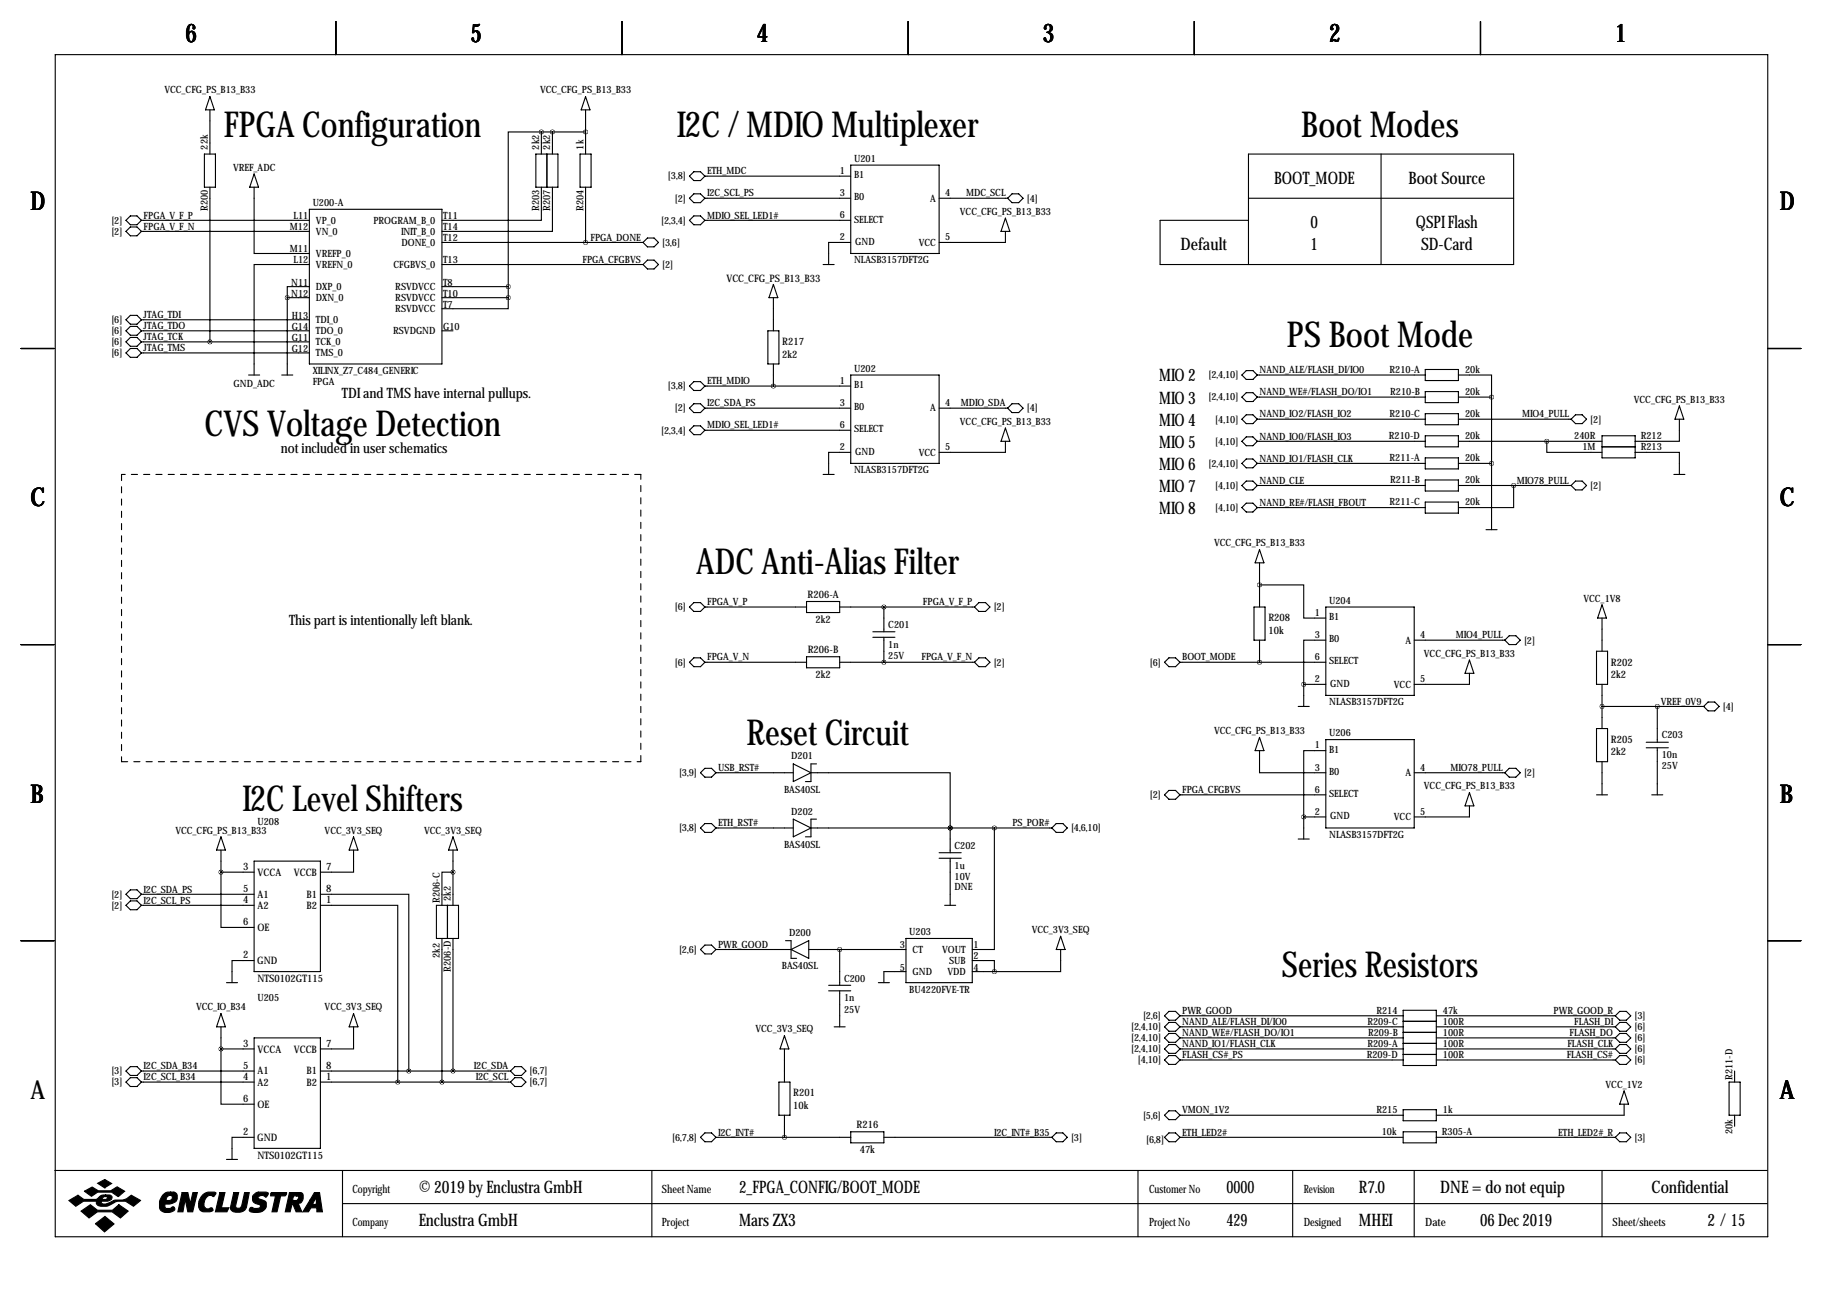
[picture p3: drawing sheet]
<svg xmlns="http://www.w3.org/2000/svg" width="419mm" height="297mm" viewBox="0 0 419 297" stroke-linecap="round" stroke-linejoin="round" font-family="sans-serif">
<g fill="none" stroke="#000" stroke-width=".25">
<path d="M12.7 12.6h393.7v271.7h-393.7zM77.2 4.9v7.7M143 4.9v7.7M208.8 4.9v7.7M274.6 4.9v7.7M340.4 4.9v7.7M47 35.4h2.5v7.6h-2.5zM48.3 25.3v10.1M48.3 22.2l1 3.1h-2.1zM58.4 40l1 3h-2zM123.2 35.4h5.1v7.6h-5.1zM124.5 30.3h-7.7v35.6"/>
<path d="M124.5 30.3v5.1M124.5 30.3h10.1M125.7 35.4v7.6M127 30.3v5.1M133.3 35.4h2.6v7.6h-2.6zM134.6 25.3v10.1M134.6 22.2l1 3.1h-2zM195.6 38h20.3v20.3h-20.3zM317.5 35.4v25.4M30 49.6h1.5l1 1.1-1 1h-1.5l-1-1zM30 52.2h1.5l1 1-1 1h-1.5l-1-1zM32.5 50.7h38.6"/>
<path d="M32.5 53.2h38.6M48.3 43v35.6M58.4 43v15.3h12.7M71.1 48.1h30.5v35.6h-30.5zM101.6 55.7h46.2M124.5 43v7.7h-22.9M127 43v10.2h-25.4M134.6 43v12.7M148.8 54.7h1.6l1 1-1 1.1h-1.6l-1-1.1zM148.8 59.8h1.6l1 1-1 1h-1.6l-1-1zM158.5 50.7l1-1.1h1.5l1.1 1.1-1.1 1h-1.5zM158.5 45.6l1-1h1.5l1.1 1-1.1 1h-1.5z"/>
<path d="M158.5 40.5l1-1h1.5l1.1 1-1.1 1h-1.5zM162.1 45.6h33.5M162.1 50.7h33.5M162.1 40.5h33.5M195.6 55.7h-5.1v5.1M215.9 45.6h15.7M231.1 53.2v2.5h-15.2M231.1 50.2l1.1 3h-2.1zM232.7 44.6h1.5l1 1-1 1h-1.5l-1.1-1zM287 50.7h-20.3v10.1h81.3v-25.4h-61v25.4M287 45.6h61M30 77.6h1.5l1 1-1 1h-1.5l-1-1z"/>
<path d="M30 72.5h1.5l1 1-1 1h-1.5l-1-1zM30 75h1.5l1 1.1-1 1h-1.5l-1-1zM32.5 76.1h38.6M32.5 78.6h38.6M32.5 73.5h38.6M66 68.4h5.1M66 68.4v17.8M71.1 65.9h-5.1v2.5M71.1 60.8h-12.7v25.4M101.6 60.8h46.2M101.6 76.1h2.5M101.6 68.4h15.2"/>
<path d="M101.6 65.9h15.2M116.8 68.4v2.6h-15.2M116.8 65.9v2.5M176.5 76.1h2.6v7.6h-2.6zM177.8 65.4l1 3h-2zM177.8 68.4v7.7M189.2 60.8h2.6M4.8 80.1h7.6M30 80.1h1.5l1 1-1 1.1h-1.5l-1-1.1zM32.5 81.1h38.6M57.1 86.2h2.6M64.8 86.2h2.5"/>
<path d="M158.5 98.9l1-1h1.5l1.1 1-1.1 1h-1.5zM158.5 93.8l1-1h1.5l1.1 1-1.1 1.1h-1.5zM158.5 88.8l1-1.1h1.5l1.1 1.1-1.1 1h-1.5zM162.1 88.8h33.5M162.1 93.8h33.5M162.1 98.9h33.5M177.8 83.7v5.1M195.6 86.2h20.3v20.3h-20.3zM215.9 93.8h15.7M231.1 98.4l1.1 3.1h-2.1zM232.7 92.8h1.5l1 1-1 1.1h-1.5l-1.1-1.1zM286.5 85.2h1.5l1.1 1-1.1 1h-1.5l-1-1z"/>
<path d="M286.5 90.3h1.5l1.1 1-1.1 1h-1.5l-1-1zM286.5 95.4h1.5l1.1 1-1.1 1h-1.5l-1-1zM289.1 86.2h38.6M289.1 91.3h38.6M289.1 96.4h38.6M327.7 84.9h7.6v2.6h-7.6zM327.7 90h7.6v2.6h-7.6zM327.7 95.1h7.6v2.5h-7.6zM335.3 86.2h7.6v5.1M335.3 91.3h7.6M335.3 96.4h25.9M342.9 91.3v30.5"/>
<path d="M362.2 95.4h1.5l1 1-1 1h-1.5l-1-1zM386.1 96.4v5.1h-10.2M386.1 93.3l1 3.1h-2zM406.4 80.1h7.6M189.2 109.1h2.6M195.6 104h-5.1v5.1M231.1 101.5v2.5h-15.2M286.5 100.4h1.5l1.1 1.1-1.1 1h-1.5l-1-1zM286.5 105.5h1.5l1.1 1-1.1 1.1h-1.5l-1-1.1zM286.5 110.6h1.5l1.1 1-1.1 1h-1.5l-1-1zM286.5 115.7h1.5l1.1 1-1.1 1h-1.5l-1-1zM289.1 106.5h38.6"/>
<path d="M289.1 111.6h38.6M289.1 116.7h38.6M289.1 101.5h38.6M327.7 100.2h7.6v2.5h-7.6zM327.7 105.3h7.6v2.5h-7.6zM327.7 110.3h7.6v2.6h-7.6zM327.7 115.4h7.6v2.6h-7.6zM335.3 106.5h7.6M335.3 111.6h25.9M335.3 101.5h33M348 111.6v5.1h-12.7M355.6 101.5v2.5h12.7"/>
<path d="M362.2 110.6h1.5l1 1-1 1h-1.5l-1-1zM368.3 100.2h7.6v5.1h-7.6zM368.3 102.7h7.6M375.9 104h10.2v5.1M384.8 109.1h2.5M158.5 139.6l1-1.1h1.5l1.1 1.1-1.1 1h-1.5zM162.1 139.6h23.3M185.4 138.3h7.6v2.5h-7.6zM193 139.6h31M203.2 139.6v5.6M224 139.6l1-1.1h1.6l1 1.1-1 1h-1.6zM288.3 139.6h2.5v7.6h-2.5z"/>
<path d="M289.6 134.5h10.1v7.6h5.1M289.6 129.4v10.2M289.6 126.4l1 3h-2.1zM304.8 139.6h20.3v20.3h-20.3zM341.6 121.8h2.6M368.3 139.1l1 3h-2zM4.8 148.2h7.6M158.5 152.3l1-1.1h1.5l1.1 1.1-1.1 1h-1.5zM162.1 152.3h23.3M185.4 151h7.6v2.5h-7.6zM193 152.3h31M200.7 145.2h5"/>
<path d="M200.7 146.5h5M203.2 146.5v5.8M224 152.3l1-1.1h1.6l1 1.1-1 1h-1.6zM267.7 152.3l1-1.1h1.6l1 1.1-1 1h-1.6zM271.3 152.3h33.5M289.6 147.2v5.1M299.7 157.3h5.1M299.7 157.3v5.1M304.8 147.2h-5.1v10.1M325.1 147.2h20.8M337.8 154.8v2.5h-12.7M337.8 151.8l1 3h-2z"/>
<path d="M347 146.2h1.5l1 1-1 1h-1.5l-1.1-1zM367 149.7h2.6v7.6h-2.6zM368.3 142.1v7.6M368.3 157.3v10.2M406.4 148.2h7.6M162.1 176.6h1.5l1 1.1-1 1h-1.5l-1.1-1zM164.6 177.7h17.8M182.4 175.6l4 2.1-4 2zM186.4 177.7h32v12.7M187.7 175.6h-1.3v4.1h-1.2M289.6 172.6v5.1h15.2M289.6 169.5l1 3.1h-2.1z"/>
<path d="M298.4 162.4h2.6M304.8 172.6h-5.1v15.2M304.8 170h20.3v20.4h-20.3zM325.1 177.7h20.8M345.9 177.7l1.1-1.1h1.5l1 1.1-1 1h-1.5zM367 167.5h2.6v7.6h-2.6zM368.3 175.1v7.6M368.3 162.4h23.4M378.5 170.6h5M378.5 171.9h5M381 162.4v8.2M381 171.9v10.8"/>
<path d="M392.7 161.4h1.5l1 1-1 1h-1.5l-1-1zM50.8 192.4l1 3h-2zM50.8 195.4v5.1M58.4 198h15.3v25.4h-15.3zM81.3 195.4v5.1h-7.6M81.3 192.4l1 3h-2zM104.1 195.4v12.7M104.1 192.4l1.1 3h-2.1zM162.1 189.3h1.5l1 1.1-1 1h-1.5l-1.1-1zM164.6 190.4h17.8M182.4 188.3l4 2.1-4 2zM186.4 190.4h55.4"/>
<path d="M187.7 188.3h-1.3v4.1h-1.2M215.9 196h5.1M215.9 197.3h5.1M218.4 190.4h.1M218.4 190.4v5.6M218.4 197.3v10.8M228.6 190.4v27.9h-5.1M242.8 189.3h1.5l1.1 1.1-1.1 1h-1.5l-1-1zM267.7 182.7l1-1h1.6l1 1-1 1.1h-1.6zM271.3 182.7h33.5M298.4 192.9h2.6M299.7 187.8h5.1"/>
<path d="M299.7 187.8v5.1M337.8 185.3v2.5h-12.7M337.8 182.2l1 3.1h-2zM367 182.7h2.6M379.7 182.7h2.6M4.8 216.3h7.6M29 205.6l1-1h1.5l1 1-1 1h-1.5zM30 207.1h1.5l1 1-1 1.1h-1.5l-1-1.1zM32.5 208.1h25.9M32.5 205.6h25.9M50.8 200.5v12.7h7.6M50.8 200.5h7.6"/>
<path d="M73.7 205.6h20.3v40.6M73.7 208.1h17.7v40.7M100.3 208.1h5.1v7.7h-5.1zM101.6 215.8v33M102.9 208.1v7.7M104.1 200.5h-2.5v7.6M104.1 215.8v30.4M162.1 217.3h1.5l1 1-1 1h-1.5l-1.1-1zM164.6 218.3h17.3M180.6 216.3h1.3v4h1.2M181.9 218.3l4-2v4zM185.9 218.3h22.4"/>
<path d="M193 218.3v8.2M208.3 215.8h15.2v10.1h-15.2zM217.2 208.1h2.5M243.8 218.3v5.1h-15.2M243.8 215.3l1.1 3h-2.1zM406.4 216.3h7.6M50.8 233l1 3.1h-2zM50.8 236.1v5.1M52.1 225.9h2.5M58.4 220.8h-5.1v5.1M58.4 238.6h15.3v25.4h-15.3zM81.3 236.1v5.1h-7.6"/>
<path d="M81.3 233l1 3.1h-2zM180.3 238.1l1.1 3.1h-2.1zM190.5 226.5h5.1M190.5 227.8h5.1M191.8 236.1h2.5M193 227.8v8.3M201.9 225.9h2.6M208.3 223.4h-5.1v2.5M223.5 220.8h5.1v2.6M223.5 223.4h5.1M267.7 233.5l1-1h1.6l1 1-1 1.1h-1.6zM267.7 236.1l1-1h1.6l1 1-1 1h-1.6z"/>
<path d="M267.7 238.6l1-1h1.6l1 1-1 1h-1.6zM271.3 238.6h51.3M271.3 236.1h51.3M271.3 233.5h51.3M322.6 232.3h7.6v12.7h-7.6zM322.6 239.9h7.6M322.6 237.3h7.6M322.6 234.8h7.6M330.2 238.6h41.1M330.2 236.1h41.1M330.2 233.5h41.1M371.3 233.5l1.1-1h1.5l1 1-1 1.1h-1.5z"/>
<path d="M371.3 236.1l1.1-1h1.5l1 1-1 1h-1.5zM371.3 238.6l1.1-1h1.5l1 1-1 1h-1.5zM29 248.8l1-1h1.5l1 1-1 1h-1.5zM30 245.2h1.5l1 1-1 1.1h-1.5l-1-1.1zM32.5 248.8h25.9M32.5 246.2h25.9M50.8 241.2v12.7h7.6M50.8 241.2h7.6M73.7 248.8h43.6M73.7 246.2h43.6M118.4 245.2h1.5l1 1-1 1.1h-1.5l-1.1-1.1zM118.4 247.8h1.5l1 1-1 1h-1.5l-1.1-1z"/>
<path d="M179.1 248.8h2.5v7.6h-2.5zM180.3 241.2v7.6M180.3 256.4v5.1M267.7 241.2l1-1.1h1.6l1 1.1-1 1h-1.6zM267.7 243.7l1-1h1.6l1 1-1 1h-1.6zM267.7 256.4l1-1h1.6l1 1-1 1h-1.6zM271.3 241.2h51.3M271.3 243.7h51.3M271.3 256.4h51.3M322.6 255.1h7.6v2.6h-7.6zM322.6 242.4h7.6M330.2 241.2h41.1"/>
<path d="M330.2 243.7h41.1M372.4 240.1h1.5l1 1.1-1 1h-1.5l-1.1-1zM372.4 242.7h1.5l1 1-1 1h-1.5l-1.1-1zM373.4 253.9v2.5h-43.2M373.4 250.8l1 3.1h-2zM397.5 248.8h2.5v7.6h-2.5zM398.8 246.2v2.6M398.8 256.4v2.5M12.6 269.1h393.7M52.1 266.6h2.5M58.4 261.5h-5.1v5.1M78.7 269.1v15.2"/>
<path d="M78.7 276.7h327.6M149.9 269.1v15.2M162.1 260.5h1.5l1 1-1 1h-1.5l-1.1-1zM164.6 261.5h31M195.6 260.2h7.6v2.5h-7.6zM203.2 261.5h38.6M241.8 261.5l1-1h1.5l1.1 1-1.1 1h-1.5zM261.6 269.1v15.2M267.7 261.5l1-1h1.6l1 1-1 1h-1.6zM271.3 261.5h51.3M297.2 269.1v15.2M322.6 260.2h7.6v2.5h-7.6z"/>
<path d="M325.1 269.1v15.2M330.2 261.5h41.1M368.3 269.1v15.2M371.3 261.5l1.1-1h1.5l1 1-1 1h-1.5z"/>
</g>
<g fill="#000" stroke="#000" stroke-width=".25">
<path d="M15.8 276l2.1-1.2 1.4 1h2.8l.3-.2a1.77 1.77 0 0 1 1.9-.9v.4l-.6 .2-.2 .5h.9l.3-.6-.4-.1v-.4h.9a.59 .59 0 0 1 .6 .7l-.2 .4-.8 .4h-1.4l-.1 .1 .1 .4a3.2 3.2 0 0 0 2.7-.7l.3-.1a4 4 0 0 0 3.8-1.1l2.1 1.2-1.6 1.3a4 4 0 0 0-5.5-.2 2.66 2.66 0 0 1-2.9-.2l-.1-.7h-3l-1.8 1.1zM19.4 273.9l1.8-1 1.4 .9h2.9l1.4-.9 1.8 1-1.5 1.2-1.5-1h-3.2l-1.5 .9zM22.5 272l1.6-.8 1.6 .9-1.6 1zM18.6 278.4l2.2-1.4 1.6 1.2h3.5l1.4-1.2 2.2 1.4-1.8 1.6-1.9-1.4h-3.4l-1.9 1.4zM37.4 274.7a1.75 1.75 0 0 1 1.8-.6v.7a.82 .82 0 0 0-.8 1.2h.6a.6 .6 0 0 0 .6-.5 .6 .6 0 0 0-.4-.7v-.7h.8l.5 .3a1.61 1.61 0 0 1 0 1.7 1.61 1.61 0 0 1-1.5 .7h-1v.9l.2 .1h.9l.7-.4 .4 .4a1.06 1.06 0 0 1-1.3 1 1.82 1.82 0 0 1-2.2-1.1 3.5 3.5 0 0 1 .7-3zM41.9 274.2h1.3l.5 2.6 .6-2.6h1.1l-1.1 4.4h-1.1l-.6-2.9-.5 2.9h-1.2zM46.7 274.6a2.78 2.78 0 0 1 2.9-.4l-.4 .9a1.32 1.32 0 0 0-2.1 .8l-.2 .8a.98 .98 0 0 0 1.1 1.2 .55 .55 0 0 1 .6-.2 .55 .55 0 0 1 .4 .6l-.7 .3-1.8-.1a1.79 1.79 0 0 1-.8-2.3zM50.5 274.2h1.2l-.8 3.5h1.7l-.4 .9h-2.7zM53.7 274.2h1.2l-.7 3.1a.73 .73 0 0 0 .7 .5 .73 .73 0 0 0 .7-.6l.6-3h1.1l-.7 3.4a2.28 2.28 0 0 1-3.6 .4v-.4zM58.3 274.7l.8-.6h2.1l.5 .2v.2l-.6 .7a.96 .96 0 0 0-1-.4 .96 .96 0 0 0-.8 .6l1.7 .8a1.71 1.71 0 0 1-.1 1.8 1.71 1.71 0 0 1-1.7 .8l-1.4-.2a.51 .51 0 0 1-.4-.7 .51 .51 0 0 1 .8-.2l1 .1a.52 .52 0 0 0 .6-.2 .52 .52 0 0 0-.2-.7 1.39 1.39 0 0 1-1.4-.6 1.39 1.39 0 0 1 .1-1.6zM62.2 274.4l.2-.2h3.5l-.1 .4-.3 .3h-1l-.8 3.7h-1.2l.8-3.7h-1.1zM66.5 274.2h1.7v.7h-.7l-.2 1.1h.9l.3-.3a.44 .44 0 0 0 .1-.5 .44 .44 0 0 0-.4-.3v-.7h1l.3 .2 .2 .3v.9a1.03 1.03 0 0 1-1.2 1l.9 2h-1.3l-.8-1.8h-.1l-.5 1.8h-1.1z"/>
<path d="M72.3 274.2h1.2l.6 4.4h-1.3v-.9h-1.3l-.6 .9h-1.3l1.7-2.7h1l-.4 .8 .2 .2h.4l.2-.2v-1.5l-.4 .7h-1zM21.9 281.3l2.2-1.6 2.1 1.7-2.2 1.8z"/>
</g>
<path d="M27.9 109.1v66M147.3 109.1h-119.4M27.9 175.1h119.4M147.3 175.1v-66" fill="none" stroke="#000" stroke-width=".25" stroke-dasharray="1.4 1.4"/>
<path d="M66 68.4a.05 .05 0 0 0 .1 0 .05 .05 0 0 0-.1 0zM116.8 65.9a.05 .05 0 0 0 .1 0 .05 .05 0 0 0-.1 0zM116.8 68.4a.05 .05 0 0 0 .1 0 .05 .05 0 0 0-.1 0zM134.6 55.7a.05 .05 0 0 0 .1 0 .05 .05 0 0 0-.1 0zM289.5 152.3a.05 .05 0 0 0 .1 0 .05 .05 0 0 0-.1 0zM299.7 157.3a.05 .05 0 0 0 .1 0 .05 .05 0 0 0-.1 0zM48.2 78.6a.05 .05 0 0 0 .1 0 .05 .05 0 0 0-.1 0zM218.4 190.4a.05 .05 0 0 0 .1 0 .05 .05 0 0 0-.1 0zM193 218.3a.05 .05 0 0 0 .1 0 .05 .05 0 0 0-.1 0zM218.4 190.4a.05 .05 0 0 0 .1 0 .05 .05 0 0 0-.1 0zM347.9 111.6a.05 .05 0 0 0 .1 0 .05 .05 0 0 0-.1 0zM299.7 187.8a.05 .05 0 0 0 .1 0 .05 .05 0 0 0-.1 0zM180.3 261.5a.05 .05 0 0 0 .1 0 .05 .05 0 0 0-.1 0zM91.4 248.8a.05 .05 0 0 0 .1 0 .05 .05 0 0 0-.1 0zM104.1 246.2a.05 .05 0 0 0 .1 0 .05 .05 0 0 0-.1 0zM93.9 246.2a.05 .05 0 0 0 .1 0 .05 .05 0 0 0-.1 0zM104.1 200.5a.05 .05 0 0 0 .1 0 .05 .05 0 0 0-.1 0zM134.6 30.3a.05 .05 0 0 0 .1 0 .05 .05 0 0 0-.1 0zM289.5 134.5a.05 .05 0 0 0 .1 0 .05 .05 0 0 0-.1 0zM124.4 30.3a.05 .05 0 0 0 .1 0 .05 .05 0 0 0-.1 0z" fill="#000" stroke="#000" stroke-width="1"/>
<g font-size="8.2">
<text x="51.5" y="31.6">FPGA Configuration</text>
<text x="155.6" y="31.6">I2C / MDIO Multiplexer</text>
<text x="299.2" y="31.6">Boot Modes</text>
<text x="295.9" y="79.9">PS Boot Mode</text>
<text x="47" y="100.2">CVS Voltage Detection</text>
<text x="160.1" y="131.9">ADC Anti-Alias Filter</text>
<text x="171.6" y="171.3">Reset Circuit</text>
<text x="55.7" y="186.5">I2C Level Shifters</text>
<text x="294.7" y="224.6">Series Resistors</text>
</g>
<g font-size="5.9">
<text x="42.7" y="9.8">6</text>
<text x="108.2" y="9.8">5</text>
<text x="174" y="9.8">4</text>
<text x="239.8" y="9.8">3</text>
<text x="305.6" y="9.8">2</text>
<text x="371.3" y="9.8">1</text>
<text x="7" y="48.4">D</text>
<text x="409.2" y="48.4">D</text>
<text x="7" y="116.4">C</text>
<text x="409.2" y="116.4">C</text>
<text x="7" y="184.5">B</text>
<text x="409.2" y="184.5">B</text>
<text x="7" y="252.6">A</text>
<text x="409.2" y="252.6">A</text>
</g>
<g font-size="4">
<text x="292.9" y="42.3">BOOT_MODE</text>
<text x="323.8" y="42.3">Boot Source</text>
<text x="301.3" y="52.5">0</text>
<text x="325.5" y="52.5">QSPI Flash</text>
<text x="271.4" y="57.6">Default</text>
<text x="301.3" y="57.6">1</text>
<text x="326.7" y="57.6">SD-Card</text>
<text x="266.5" y="87.7">MIO 2</text>
<text x="266.5" y="92.8">MIO 3</text>
<text x="266.5" y="97.9">MIO 4</text>
<text x="266.5" y="102.9">MIO 5</text>
<text x="266.5" y="108">MIO 6</text>
<text x="266.5" y="113.1">MIO 7</text>
<text x="266.5" y="118.2">MIO 8</text>
<text x="96.3" y="274.2">© 2019 by Enclustra GmbH</text>
<text x="169.9" y="274.2">2_FPGA_CONFIG/BOOT_MODE</text>
<text x="281.9" y="274.2">0000</text>
<text x="312.4" y="274.2">R7.0</text>
<text x="331.1" y="274.2">DNE = do not equip</text>
<text x="379.7" y="274.2">Confidential</text>
<text x="96.3" y="281.8">Enclustra GmbH</text>
<text x="169.9" y="281.8">Mars ZX3</text>
<text x="281.9" y="281.8">429</text>
<text x="312.4" y="281.8">MHEI</text>
<text x="340.3" y="281.8">06 Dec 2019</text>
<text x="392.6" y="281.8">2 / 15</text>
</g>
<g font-size="3.3">
<text x="78.6" y="91.5">TDI and TMS have internal pullups.</text>
<text x="64.6" y="104.2">not included in user schematics</text>
<text x="66.4" y="143.6">This part is intentionally left blank.</text>
</g>
<g font-size="2.6">
<text x="81" y="274.2">Copyright</text>
<text x="152.1" y="274.2">Sheet Name</text>
<text x="264.2" y="274.2">Customer No</text>
<text x="299.7" y="274.2">Revision</text>
<text x="81" y="281.8">Company</text>
<text x="152.1" y="281.8">Project</text>
<text x="264.2" y="281.8">Project No</text>
<text x="299.7" y="281.8">Designed</text>
<text x="327.7" y="281.8">Date</text>
<text x="370.7" y="281.8">Sheet/sheets</text>
</g>
<g font-size="2.4">
<text x="167" y="64.9">VCC_CFG_PS_B13_B33</text>
<text x="179.8" y="79.4">R217</text>
<text x="179.8" y="82.2">2k2</text>
<text x="185.6" y="137.5">R206-A</text>
<text x="187.5" y="143.2">2k2</text>
<text x="291.6" y="142.9">R208</text>
<text x="291.6" y="145.7">10k</text>
<text x="185.7" y="150.2">R206-B</text>
<text x="187.5" y="155.9">2k2</text>
<text x="370.3" y="153">R202</text>
<text x="370.3" y="155.9">2k2</text>
<text x="370.3" y="170.8">R205</text>
<text x="370.3" y="173.7">2k2</text>
<text x="55.9" y="200">3</text>
<text x="59.2" y="201.4">VCCA</text>
<text x="67.6" y="201.4">VCCB</text>
<text x="75" y="200">7</text>
<text x="55.9" y="205.1">5</text>
<text x="55.9" y="207.6">4</text>
<text x="59.2" y="206.4">A1</text>
<text x="59.2" y="208.9">A2</text>
<text x="70.5" y="206.4">B1</text>
<text x="70.5" y="208.9">B2</text>
<text x="75" y="205.1">8</text>
<text x="75" y="207.6">1</text>
<text x="55.9" y="212.7">6</text>
<text x="59.2" y="214">OE</text>
<text x="55.9" y="220.3">2</text>
<text x="59.1" y="221.7">GND</text>
<text x="59.2" y="225.7">NTS0102GT115</text>
<text x="55.9" y="245.7">5</text>
<text x="55.9" y="240.7">3</text>
<text x="59.2" y="242.1">VCCA</text>
<text x="67.6" y="242.1">VCCB</text>
<text x="75" y="245.7">8</text>
<text x="75" y="240.7">7</text>
<text x="55.9" y="248.3">4</text>
<text x="59.2" y="247">A1</text>
<text x="59.2" y="249.6">A2</text>
<text x="70.5" y="247">B1</text>
<text x="70.5" y="249.6">B2</text>
<text x="75" y="248.3">1</text>
<text x="55.9" y="253.4">6</text>
<text x="59.2" y="254.6">OE</text>
<text x="182.4" y="252.1">R201</text>
<text x="182.4" y="254.9">10k</text>
<text x="55.9" y="261">2</text>
<text x="59.1" y="262.4">GND</text>
<text x="196.9" y="259.4">R216</text>
<text x="59.2" y="266.4">NTS0102GT115</text>
<text x="197.6" y="265.1">47k</text>
</g>
<g font-size="2.3">
<text x="37.8" y="21.4">VCC_CFG_PS_B13_B33</text>
<text x="124.2" y="21.4">VCC_CFG_PS_B13_B33</text>
<text x="47.8" y="34.4" transform="rotate(-90 47.8 34.4)">22k</text>
<text x="124" y="34.4" transform="rotate(-90 124 34.4)">2k2</text>
<text x="126.5" y="34.4" transform="rotate(-90 126.5 34.4)">2k2</text>
<text x="134.1" y="34.4" transform="rotate(-90 134.1 34.4)">1k</text>
<text x="53.6" y="39.2">VREF_ADC</text>
<text x="153.6" y="41.3">[3,8]</text>
<text x="162.6" y="40.1">ETH_MDC</text>
<text x="193" y="40">1</text>
<text x="196.3" y="41">B1</text>
<text x="196.3" y="37.2">U201</text>
<text x="71.9" y="47.4">U200-A</text>
<text x="155.1" y="46.3">[2]</text>
<text x="162.6" y="45.2">I2C_SCL_PS</text>
<text x="193" y="45.1">3</text>
<text x="196.3" y="46.1">B0</text>
<text x="213.9" y="46.3">A</text>
<text x="217.3" y="45.1">4</text>
<text x="222.1" y="45.2">MDC_SCL</text>
<text x="236.1" y="46.3">[4]</text>
<text x="25.6" y="51.4">[2]</text>
<text x="25.6" y="54">[2]</text>
<text x="33" y="50.3">FPGA_V_F_P</text>
<text x="33" y="52.8">FPGA_V_F_N</text>
<text x="47.8" y="48.4" transform="rotate(-90 47.8 48.4)">R200</text>
<text x="66.6" y="52.9">M12</text>
<text x="67.5" y="50.4">L11</text>
<text x="72.6" y="54">VN_0</text>
<text x="72.6" y="51.4">VP_0</text>
<text x="85.9" y="51.4">PROGRAM_B_0</text>
<text x="92.2" y="54">INIT_B_0</text>
<text x="101.9" y="52.9">T14</text>
<text x="101.9" y="50.4">T11</text>
<text x="124" y="48.4" transform="rotate(-90 124 48.4)">R203</text>
<text x="126.5" y="48.4" transform="rotate(-90 126.5 48.4)">R207</text>
<text x="134.1" y="48.4" transform="rotate(-90 134.1 48.4)">R204</text>
<text x="152" y="51.4">[2,3,4]</text>
<text x="162.6" y="50.3">MDIO_SEL_LED1#</text>
<text x="193" y="50.2">6</text>
<text x="196.3" y="51.2">SELECT</text>
<text x="220.7" y="49.4">VCC_CFG_PS_B13_B33</text>
<text x="66.6" y="58">M11</text>
<text x="72.6" y="59">VREFP_0</text>
<text x="92.3" y="56.5">DONE_0</text>
<text x="101.9" y="55.5">T12</text>
<text x="135.7" y="55.3">FPGA_DONE</text>
<text x="152.2" y="56.5">[3,6]</text>
<text x="193" y="55.2">2</text>
<text x="196.6" y="56.3">GND</text>
<text x="211.2" y="56.5">VCC</text>
<text x="217.3" y="55.2">5</text>
<text x="67" y="65.6">N11</text>
<text x="67.5" y="60.6">L12</text>
<text x="72.6" y="61.6">VREFN_0</text>
<text x="90.5" y="61.6">CFGBVS_0</text>
<text x="101.9" y="60.6">T13</text>
<text x="101.9" y="65.6">T8</text>
<text x="133.9" y="60.4">FPGA_CFGBVS</text>
<text x="152.2" y="61.6">[2]</text>
<text x="196.3" y="60.6">NLASB3157DFT2G</text>
<text x="67" y="68.2">N12</text>
<text x="72.6" y="69.2">DXN_0</text>
<text x="72.6" y="66.7">DXP_0</text>
<text x="90.9" y="69.2">RSVDVCC</text>
<text x="90.9" y="66.7">RSVDVCC</text>
<text x="90.9" y="71.7">RSVDVCC</text>
<text x="101.9" y="68.2">T10</text>
<text x="101.9" y="70.7">T7</text>
<text x="25.6" y="74.3">[6]</text>
<text x="25.6" y="76.8">[6]</text>
<text x="33" y="73.1">JTAG_TDI</text>
<text x="33" y="75.7">JTAG_TDO</text>
<text x="67.1" y="73.3">H13</text>
<text x="67.1" y="75.8">G14</text>
<text x="72.6" y="74.3">TDI_0</text>
<text x="72.6" y="76.8">TDO_0</text>
<text x="90.4" y="76.8">RSVDGND</text>
<text x="101.9" y="75.8">G10</text>
<text x="25.6" y="79.4">[6]</text>
<text x="25.6" y="81.9">[6]</text>
<text x="33" y="78.2">JTAG_TCK</text>
<text x="33" y="80.7">JTAG_TMS</text>
<text x="67.1" y="78.3">G11</text>
<text x="67.1" y="80.9">G12</text>
<text x="72.6" y="79.4">TCK_0</text>
<text x="72.6" y="81.9">TMS_0</text>
<text x="53.7" y="89">GND_ADC</text>
<text x="71.9" y="86">XILINX_Z7_C484_GENERIC</text>
<text x="71.9" y="88.5">FPGA</text>
<text x="153.6" y="89.5">[3,8]</text>
<text x="162.6" y="88.4">ETH_MDIO</text>
<text x="193" y="88.3">1</text>
<text x="196.3" y="89.3">B1</text>
<text x="196.3" y="85.5">U202</text>
<text x="277.8" y="87">[2,4,10]</text>
<text x="289.6" y="85.8">NAND_ALE/FLASH_DI/IO0</text>
<text x="319.4" y="85.7">R210-A</text>
<text x="336.8" y="85.7">20k</text>
<text x="155.1" y="94.6">[2]</text>
<text x="162.6" y="93.4">I2C_SDA_PS</text>
<text x="193" y="93.3">3</text>
<text x="196.3" y="94.4">B0</text>
<text x="213.9" y="94.6">A</text>
<text x="217.3" y="93.3">4</text>
<text x="220.9" y="93.4">MDIO_SDA</text>
<text x="236.1" y="94.6">[4]</text>
<text x="277.8" y="92.1">[2,4,10]</text>
<text x="289.6" y="90.9">NAND_WE#/FLASH_DO/IO1</text>
<text x="289.6" y="96">NAND_IO2/FLASH_IO2</text>
<text x="319.4" y="95.9">R210-C</text>
<text x="319.6" y="90.8">R210-B</text>
<text x="336.8" y="90.8">20k</text>
<text x="336.8" y="95.9">20k</text>
<text x="349.9" y="96">MIO4_PULL</text>
<text x="375.6" y="92.6">VCC_CFG_PS_B13_B33</text>
<text x="152" y="99.7">[2,3,4]</text>
<text x="162.6" y="98.5">MDIO_SEL_LED1#</text>
<text x="193" y="98.4">6</text>
<text x="196.3" y="99.4">SELECT</text>
<text x="220.7" y="97.6">VCC_CFG_PS_B13_B33</text>
<text x="279.4" y="97.1">[4,10]</text>
<text x="289.6" y="101.1">NAND_IO0/FLASH_IO3</text>
<text x="319.3" y="101">R210-D</text>
<text x="336.8" y="101">20k</text>
<text x="361.9" y="101">240R</text>
<text x="365.6" y="97.1">[2]</text>
<text x="377.2" y="101">R212</text>
<text x="193" y="103.5">2</text>
<text x="196.6" y="104.5">GND</text>
<text x="211.2" y="104.8">VCC</text>
<text x="217.3" y="103.5">5</text>
<text x="277.8" y="107.3">[2,4,10]</text>
<text x="279.4" y="102.2">[4,10]</text>
<text x="289.6" y="106.1">NAND_IO1/FLASH_CLK</text>
<text x="319.4" y="106">R211-A</text>
<text x="336.8" y="106">20k</text>
<text x="363.8" y="103.5">1M</text>
<text x="377.2" y="103.5">R213</text>
<text x="196.3" y="108.8">NLASB3157DFT2G</text>
<text x="279.4" y="112.4">[4,10]</text>
<text x="289.6" y="111.2">NAND_CLE</text>
<text x="319.6" y="111.1">R211-B</text>
<text x="336.8" y="111.1">20k</text>
<text x="348.7" y="111.2">MIO78_PULL</text>
<text x="365.6" y="112.4">[2]</text>
<text x="279.4" y="117.5">[4,10]</text>
<text x="289.6" y="116.3">NAND_RE#/FLASH_FBOUT</text>
<text x="319.4" y="116.2">R211-C</text>
<text x="336.8" y="116.2">20k</text>
<text x="279.1" y="125.6">VCC_CFG_PS_B13_B33</text>
<text x="155.1" y="140.3">[6]</text>
<text x="162.6" y="139.2">FPGA_V_P</text>
<text x="212.2" y="139.2">FPGA_V_F_P</text>
<text x="228.4" y="140.3">[2]</text>
<text x="302.3" y="141.6">1</text>
<text x="305.6" y="142.6">B1</text>
<text x="305.6" y="138.8">U204</text>
<text x="364" y="138.3">VCC_1V8</text>
<text x="204.2" y="144.4">C201</text>
<text x="204.2" y="149">1n</text>
<text x="302.3" y="146.7">3</text>
<text x="305.6" y="147.7">B0</text>
<text x="323.1" y="147.9">A</text>
<text x="326.5" y="146.7">4</text>
<text x="334.7" y="146.8">MIO4_PULL</text>
<text x="350.4" y="147.9">[2]</text>
<text x="155.1" y="153">[6]</text>
<text x="162.6" y="151.9">FPGA_V_N</text>
<text x="204.2" y="151.5">25V</text>
<text x="211.8" y="151.9">FPGA_V_F_N</text>
<text x="228.4" y="153">[2]</text>
<text x="264.4" y="153">[6]</text>
<text x="271.8" y="151.9">BOOT_MODE</text>
<text x="302.3" y="151.8">6</text>
<text x="305.6" y="152.8">SELECT</text>
<text x="327.4" y="151">VCC_CFG_PS_B13_B33</text>
<text x="302.3" y="156.8">2</text>
<text x="305.8" y="157.9">GND</text>
<text x="320.4" y="158.1">VCC</text>
<text x="326.5" y="156.8">5</text>
<text x="305.6" y="162.2">NLASB3157DFT2G</text>
<text x="381.8" y="162">VREF_0V9</text>
<text x="396.1" y="163.2">[4]</text>
<text x="279.1" y="168.8">VCC_CFG_PS_B13_B33</text>
<text x="302.3" y="172.1">1</text>
<text x="305.6" y="173.1">B1</text>
<text x="305.6" y="169.3">U206</text>
<text x="382" y="169.8">C203</text>
<text x="156.1" y="178.4">[3,9]</text>
<text x="165.1" y="177.3">USB_RST#</text>
<text x="181.9" y="174.6">D201</text>
<text x="302.3" y="177.2">3</text>
<text x="305.6" y="178.2">B0</text>
<text x="323.1" y="178.4">A</text>
<text x="326.5" y="177.2">4</text>
<text x="333.5" y="177.3">MIO78_PULL</text>
<text x="350.4" y="178.4">[2]</text>
<text x="382" y="174.4">10n</text>
<text x="382" y="176.9">25V</text>
<text x="180.3" y="182.2">BAS40SL</text>
<text x="264.4" y="183.5">[2]</text>
<text x="271.8" y="182.3">FPGA_CFGBVS</text>
<text x="302.3" y="182.2">6</text>
<text x="305.6" y="183.3">SELECT</text>
<text x="327.4" y="181.5">VCC_CFG_PS_B13_B33</text>
<text x="40.3" y="191.6">VCC_CFG_PS_B13_B33</text>
<text x="59.2" y="189.6">U208</text>
<text x="74.6" y="191.6">VCC_3V3_SEQ</text>
<text x="97.5" y="191.6">VCC_3V3_SEQ</text>
<text x="156.1" y="191.1">[3,8]</text>
<text x="165.1" y="190">ETH_RST#</text>
<text x="181.9" y="187.3">D202</text>
<text x="232.8" y="190">PS_POR#</text>
<text x="246.2" y="191.1">[4,6,10]</text>
<text x="302.3" y="187.3">2</text>
<text x="305.8" y="188.3">GND</text>
<text x="320.4" y="188.6">VCC</text>
<text x="326.5" y="187.3">5</text>
<text x="180.3" y="194.9">BAS40SL</text>
<text x="219.5" y="195.2">C202</text>
<text x="305.6" y="192.7">NLASB3157DFT2G</text>
<text x="219.5" y="199.8">1u</text>
<text x="219.5" y="202.3">10V</text>
<text x="25.6" y="206.4">[2]</text>
<text x="25.6" y="208.9">[2]</text>
<text x="33" y="205.2">I2C_SDA_PS</text>
<text x="33" y="207.7">I2C_SCL_PS</text>
<text x="101.1" y="207.6" transform="rotate(-90 101.1 207.6)">R206-C</text>
<text x="103.6" y="207.1" transform="rotate(-90 103.6 207.1)">2k2</text>
<text x="219.5" y="204.6">DNE</text>
<text x="181.4" y="215.3">D200</text>
<text x="209" y="215">U203</text>
<text x="237.2" y="214.5">VCC_3V3_SEQ</text>
<text x="101.1" y="220.2" transform="rotate(-90 101.1 220.2)">2k2</text>
<text x="156.1" y="219.1">[2,6]</text>
<text x="165.1" y="217.9">PWR_GOOD</text>
<text x="206.9" y="218">3</text>
<text x="209.8" y="219.1">CT</text>
<text x="216.6" y="219.1">VOUT</text>
<text x="218.2" y="221.6">SUB</text>
<text x="223.8" y="218">1</text>
<text x="223.8" y="220.6">2</text>
<text x="103.6" y="223.4" transform="rotate(-90 103.6 223.4)">R206-D</text>
<text x="179.8" y="222.9">BAS40SL</text>
<text x="194.1" y="225.7">C200</text>
<text x="206.9" y="223.1">5</text>
<text x="209.8" y="224.1">GND</text>
<text x="217.8" y="224.1">VDD</text>
<text x="223.8" y="223.1">4</text>
<text x="45.1" y="232.3">VCC_IO_B34</text>
<text x="59.2" y="230.2">U205</text>
<text x="74.6" y="232.3">VCC_3V3_SEQ</text>
<text x="194.1" y="230.2">1n</text>
<text x="194.1" y="232.8">25V</text>
<text x="209" y="228.2">BU4220FVE-TR</text>
<text x="271.8" y="233.1">PWR_GOOD</text>
<text x="316.4" y="233">R214</text>
<text x="331.7" y="233">47k</text>
<text x="357.2" y="233.1">PWR_GOOD_R</text>
<text x="173.7" y="237.3">VCC_3V3_SEQ</text>
<text x="260" y="236.8">[2,4,10]</text>
<text x="260" y="239.4">[2,4,10]</text>
<text x="262.8" y="234.3">[2,6]</text>
<text x="271.8" y="235.7">NAND_ALE/FLASH_DI/IO0</text>
<text x="271.8" y="238.2">NAND_WE#/FLASH_DO/IO1</text>
<text x="314.4" y="235.6">R209-C</text>
<text x="314.5" y="238.1">R209-B</text>
<text x="331.7" y="238.1">100R</text>
<text x="331.7" y="235.6">100R</text>
<text x="360.8" y="238.2">FLASH_DO</text>
<text x="361.9" y="235.7">FLASH_DI</text>
<text x="375.8" y="234.3">[3]</text>
<text x="375.8" y="236.8">[6]</text>
<text x="375.8" y="239.4">[6]</text>
<text x="33" y="245.8">I2C_SDA_B34</text>
<text x="109" y="245.8">I2C_SDA</text>
<text x="260" y="241.9">[2,4,10]</text>
<text x="261.6" y="244.5">[4,10]</text>
<text x="271.8" y="243.3">FLASH_CS#_PS</text>
<text x="271.8" y="240.8">NAND_IO1/FLASH_CLK</text>
<text x="314.2" y="243.2">R209-D</text>
<text x="314.4" y="240.7">R209-A</text>
<text x="331.7" y="240.7">100R</text>
<text x="331.7" y="243.2">100R</text>
<text x="360.2" y="243.3">FLASH_CS#</text>
<text x="360.3" y="240.8">FLASH_CLK</text>
<text x="375.8" y="241.9">[6]</text>
<text x="375.8" y="244.5">[6]</text>
<text x="25.6" y="247">[3]</text>
<text x="25.6" y="249.5">[3]</text>
<text x="33" y="248.4">I2C_SCL_B34</text>
<text x="109.4" y="248.4">I2C_SCL</text>
<text x="121.8" y="247">[6,7]</text>
<text x="121.8" y="249.5">[6,7]</text>
<text x="369.1" y="250">VCC_1V2</text>
<text x="398.3" y="248.3" transform="rotate(-90 398.3 248.3)">R211-D</text>
<text x="262.8" y="257.2">[5,6]</text>
<text x="271.8" y="256">VMON_1V2</text>
<text x="316.4" y="255.9">R215</text>
<text x="331.7" y="255.9">1k</text>
<text x="154.5" y="262.2">[6,7,8]</text>
<text x="165.1" y="261.1">I2C_INT#</text>
<text x="228.5" y="261.1">I2C_INT#_B35</text>
<text x="246.2" y="262.2">[3]</text>
<text x="263.5" y="262.8">[6,8]</text>
<text x="271.8" y="261.1">ETH_LED2#</text>
<text x="317.7" y="261">10k</text>
<text x="331.5" y="261">R305-A</text>
<text x="358.2" y="261.1">ETH_LED2#_R</text>
<text x="375.8" y="262.2">[3]</text>
<text x="398.3" y="260.8" transform="rotate(-90 398.3 260.8)">20k</text>
</g>
</svg>
